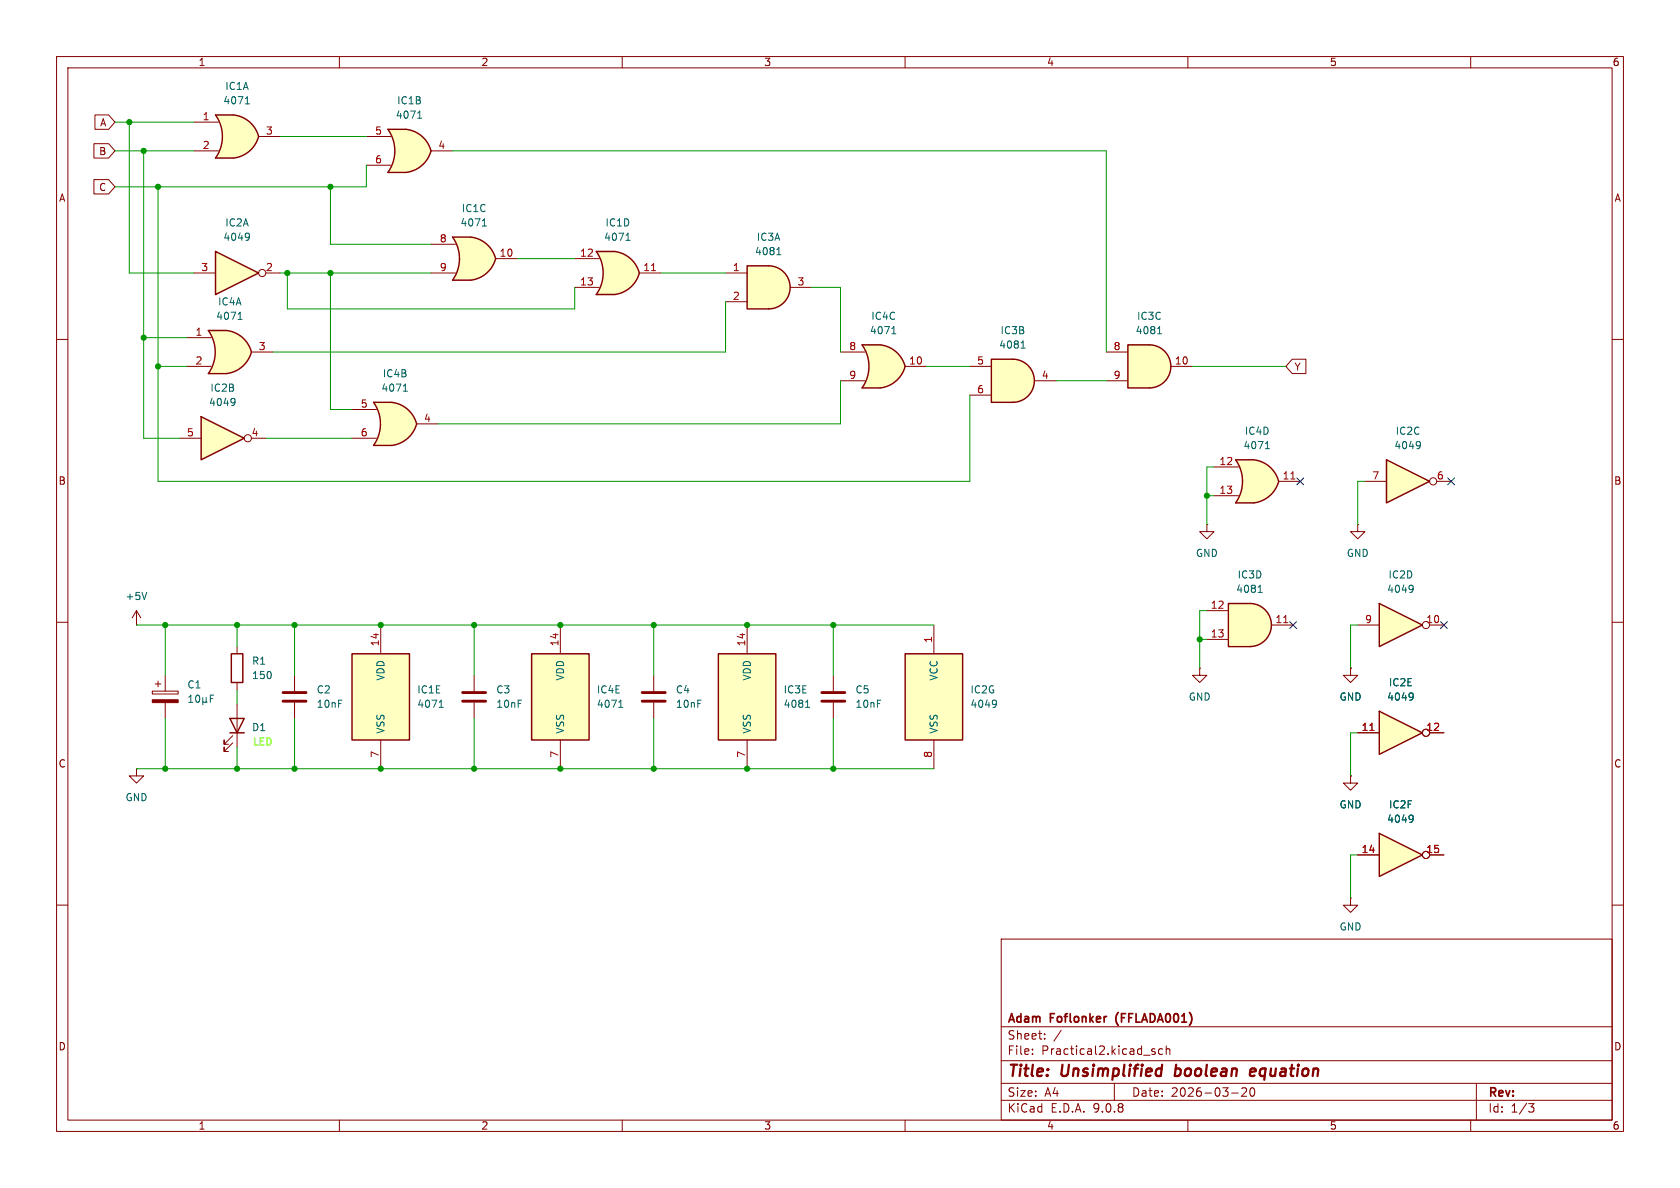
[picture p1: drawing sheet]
<svg xmlns="http://www.w3.org/2000/svg" width="297mm" height="210mm" viewBox="0 0 297 210" stroke-linecap="round" stroke-linejoin="round" font-family="sans-serif">
<g fill="none" stroke="#840000" stroke-width=".18">
<path d="M10 10h277v190h-277zM12 12h273v186h-273zM60 10v2M110 10v2M160 10v2M210 10v2M260 10v2M10 60h2M285 60h2M10 110h2M285 110h2M10 160h2"/>
<path d="M177 166h108v32h-108zM285 160h2M60 198v2M110 198v2M160 198v2M177 194.5h108M177 191.5h108M177 187.5h108M177 181.5h108M182.5 186.3v.1M182.5 185.5v.1M184.7 183.6v.1"/>
<path d="M184.7 182.8v.1M187.6 182.1l-1.3 2M197 191.5v3M203.7 185.8l.5 .2v.2l-.2 .2-.4-.1M203.7 185.5h.5M205.5 185.5l-.4-.1-.3 .3v.4l.2 .2h.5M206.2 185.5l.2-.1 .3 .1 .1 .9M206.2 184.9v1.5M210 198v2M217.7 193.2h1.2M219.5 192.4l.6-.1 .2 .1 .1 .3-.9 1.1h.9M221.1 192.4l.2-.1a.81 .81 0 0 1 .6 .6 .81 .81 0 0 1-.3 .8l-.1 .1a.81 .81 0 0 1-.4-1.4z"/>
<path d="M260 198v2M261 191.5v6.5M270.2 195.1h1l-.5 .6 .4 .1 .1 .5-.3 .3h-.4"/>
</g>
<path d="M207.7 190.1l.2 .1M207.9 188.2l-.2 2M221.9 189l-.1-.1-.6 .1-.2 .9 .2 .3 .6-.1M222 189.4l-1 .1" fill="none" stroke="#840000" stroke-width=".4"/>
<path d="M152.4 61h3.2M152.4 68.6h3.2" fill="none" stroke="#ffffc2" stroke-width=".18"/>
<g fill="#ffffc2" stroke="#ffffc2" stroke-width=".18">
<path d="M155 63.4l5 1.4a5.2 5.2 0 0 1-4.4 3.8z"/>
<path d="M155.6 61a5.1 5.1 0 0 1 4.4 3.8l-5 1.3z"/>
</g>
<path d="M152.4 61h3.2v7.6h-3.2a6.7 6.7 0 0 0 0-7.6z" fill="#ffffc2"/>
<path d="M155.6 61h-3.2a6.6 6.6 0 0 1 0 7.6h3.2M155.6 61a5.1 5.1 0 0 1 4.4 3.8M160 64.8a5.2 5.2 0 0 1-4.4 3.8" fill="none" stroke="#840000" stroke-width=".25"/>
<path d="M148.6 62.2h4.3M148.6 67.3h4.3M160 64.8h3.8M212.1 118.1v1.3h1.3l-1.3 1.3-1.3-1.3h1.3M212.1 118.1h.1" fill="none" stroke="#840000" stroke-width=".18"/>
<path d="M157.7 59h.7M157.8 58l.2-.3v1.3" fill="none" stroke="#006464" stroke-width=".18"/>
<path d="M38.1 44.5l7.6 3.8-7.6 3.8z" fill="#ffffc2"/>
<path d="M38.1 44.5l7.6 3.8-7.6 3.8z" fill="none" stroke="#840000" stroke-width=".25"/>
<g fill="none" stroke="#840000" stroke-width=".18">
<path d="M34.3 48.3h3.8M47 48.3h2.5M147.3 119.4v2.8M24.1 135.9v1.3h1.3l-1.3 1.2-1.2-1.2h1.2M24.1 135.9h.1M147.3 124.2v2.8"/>
<circle cx="46.4" cy="48.3" r=".63"/>
</g>
<path d="M43.8 41.2l.2 .1a1.03 1.03 0 0 1-.2 1.1M44.1 41.8l-.3 .2" fill="none" stroke="#006464" stroke-width=".18"/>
<path d="M145.3 122.4h4.1M145.3 124h4.1" fill="none" stroke="#840000" stroke-width=".51"/>
<path d="M160 115.6h10.2v15.2h-10.2z" fill="#ffffc2"/>
<path d="M160 115.6h10.2v15.2h-10.2z" fill="none" stroke="#840000" stroke-width=".25"/>
<path d="M165.1 110.5v5.1M238.8 118.1v1.3h1.2l-1.2 1.3-1.3-1.3h1.3M238.8 118.1h.1M165.1 130.8v5.1" fill="none" stroke="#840000" stroke-width=".18"/>
<path d="M175.9 123.8l.2 .1a1.03 1.03 0 0 1-.2 1.1M176.2 124.3l-.3 .3" fill="none" stroke="#006464" stroke-width=".18"/>
<path d="M179.1 63.5a3.8 3.8 0 0 1 3.8 3.8 3.8 3.8 0 0 1-3.8 3.8z" fill="#ffffc2" stroke="#ffffc2" stroke-width=".18"/>
<path d="M175.3 63.5h3.8v7.6h-3.8z" fill="#ffffc2"/>
<path d="M175.3 63.5h3.8a3.8 3.8 0 0 1 3.8 3.8 3.8 3.8 0 0 1-3.8 3.8h-3.8z" fill="none" stroke="#840000" stroke-width=".25"/>
<path d="M171.4 64.8h3.9M171.4 69.9h3.9M182.9 67.3h3.8M115.6 119.4v2.8M115.6 124.2v2.8" fill="none" stroke="#840000" stroke-width=".18"/>
<path d="M180.5 61.5h.7M180.6 60.6l.3-.3v1.2" fill="none" stroke="#006464" stroke-width=".18"/>
<path d="M113.5 122.4h4.1M113.5 124h4.1" fill="none" stroke="#840000" stroke-width=".51"/>
<path d="M127 115.6h10.2v15.2h-10.2z" fill="#ffffc2"/>
<path d="M127 115.6h10.2v15.2h-10.2z" fill="none" stroke="#840000" stroke-width=".25"/>
<path d="M132.1 110.5v5.1M132.1 130.8v5.1" fill="none" stroke="#840000" stroke-width=".18"/>
<path d="M142.4 125h.7M142.5 124.1l.3-.3v1.2" fill="none" stroke="#006464" stroke-width=".18"/>
<path d="M243.8 125.7l7.7 3.8-7.7 3.9z" fill="#ffffc2"/>
<path d="M243.8 125.7l7.7 3.8-7.7 3.9z" fill="none" stroke="#840000" stroke-width=".25"/>
<g fill="none" stroke="#840000" stroke-width=".18">
<path d="M238.8 137.2v1.2h1.2l-1.2 1.3-1.3-1.3h1.3M238.8 137.2h.1M240 129.5h3.8M252.7 129.5h2.6"/>
<circle cx="252.1" cy="129.5" r=".63"/>
</g>
<path d="M242.2 129.1h.7" fill="none" stroke="#a90000" stroke-width=".18"/>
<path d="M249.6 122.5l.2 .1a1.03 1.03 0 0 1-.2 1.1M249.8 123l-.2 .3" fill="none" stroke="#006464" stroke-width=".18"/>
<path d="M243.8 147.3l7.7 3.8-7.7 3.8z" fill="#ffffc2"/>
<path d="M243.8 147.3l7.7 3.8-7.7 3.8z" fill="none" stroke="#840000" stroke-width=".25"/>
<g fill="none" stroke="#840000" stroke-width=".18">
<path d="M240 151.1h3.8M252.7 151.1h2.6"/>
<circle cx="252.1" cy="151.1" r=".63"/>
</g>
<path d="M249.6 144.1l.2 .1a1.03 1.03 0 0 1-.2 1.1M249.8 144.6l-.2 .3" fill="none" stroke="#006464" stroke-width=".18"/>
<path d="M135.9 47a3.8 3.8 0 0 1 3.8 3.8 3.8 3.8 0 0 1-3.8 3.8z" fill="#ffffc2" stroke="#ffffc2" stroke-width=".18"/>
<path d="M132.1 47h3.8v7.6h-3.8z" fill="#ffffc2"/>
<path d="M132.1 47h3.8a3.8 3.8 0 0 1 3.8 3.8 3.8 3.8 0 0 1-3.8 3.8h-3.8z" fill="none" stroke="#840000" stroke-width=".25"/>
<path d="M128.3 48.3h3.8M128.3 53.3h3.8M139.7 50.8h3.8" fill="none" stroke="#840000" stroke-width=".18"/>
<path d="M137.3 45h.8M137.5 44.1l.2-.3v1.2" fill="none" stroke="#006464" stroke-width=".18"/>
<path d="M105.4 44.5h3.2M105.4 52.1h3.2" fill="none" stroke="#ffffc2" stroke-width=".18"/>
<g fill="#ffffc2" stroke="#ffffc2" stroke-width=".18">
<path d="M108 46.9l5 1.4a5.2 5.2 0 0 1-4.4 3.8z"/>
<path d="M108.6 44.5a5.1 5.1 0 0 1 4.4 3.8l-4.9 1.3z"/>
</g>
<path d="M105.4 44.5h3.2v7.6h-3.2a6.7 6.7 0 0 0 0-7.6z" fill="#ffffc2"/>
<path d="M105.4 44.5h3.2a5.1 5.1 0 0 1 4.4 3.8 5.2 5.2 0 0 1-4.4 3.8h-3.2a6.6 6.6 0 0 0 0-7.6z" fill="none" stroke="#840000" stroke-width=".25"/>
<path d="M101.6 45.7h4.3M101.6 50.8h4.3M113 48.3h3.8" fill="none" stroke="#840000" stroke-width=".18"/>
<path d="M115.2 47.8h.7" fill="none" stroke="#a90000" stroke-width=".18"/>
<path d="M110.7 42.5h.7M110.8 41.5l.2-.3v1.3" fill="none" stroke="#006464" stroke-width=".18"/>
<path d="M36.8 58.4h3.2M36.8 66h3.2" fill="none" stroke="#ffffc2" stroke-width=".18"/>
<g fill="#ffffc2" stroke="#ffffc2" stroke-width=".18">
<path d="M39.4 60.9l5 1.3a5.2 5.2 0 0 1-4.4 3.8z"/>
<path d="M40 58.4a5.1 5.1 0 0 1 4.5 3.8l-5 1.3z"/>
</g>
<path d="M36.8 58.4h3.2v7.6h-3.2a6.7 6.7 0 0 0 0-7.6z" fill="#ffffc2"/>
<path d="M40 58.4h-3.2a6.6 6.6 0 0 1 0 7.6h3.2M40 58.4a5.1 5.1 0 0 1 4.4 3.8 5.2 5.2 0 0 1-4.4 3.8" fill="none" stroke="#840000" stroke-width=".25"/>
<path d="M33 59.7h4.3M33 64.8h4.3M44.4 62.2h3.9M238.8 158.8v1.2h1.2l-1.2 1.3-1.3-1.3h1.3M238.8 158.8h.1" fill="none" stroke="#840000" stroke-width=".18"/>
<path d="M42.1 56.5h.7M42.2 55.5l.3-.3v1.3" fill="none" stroke="#006464" stroke-width=".18"/>
<path d="M35.6 73.7l7.6 3.8-7.6 3.8z" fill="#ffffc2"/>
<path d="M35.6 73.7l7.6 3.8-7.6 3.8z" fill="none" stroke="#840000" stroke-width=".25"/>
<g fill="none" stroke="#840000" stroke-width=".18">
<path d="M31.7 77.5h3.9M44.4 77.5h2.6"/>
<circle cx="43.8" cy="77.5" r=".63"/>
</g>
<path d="M41.3 70.4l.2 .2a1.03 1.03 0 0 1-.2 1M41.5 71l-.2 .2" fill="none" stroke="#006464" stroke-width=".18"/>
<path d="M38.1 20.3h3.2M38.1 27.9h3.2" fill="none" stroke="#ffffc2" stroke-width=".18"/>
<g fill="#ffffc2" stroke="#ffffc2" stroke-width=".18">
<path d="M40.7 22.8l5 1.3a5.2 5.2 0 0 1-4.4 3.8z"/>
<path d="M41.3 20.3a5.1 5.1 0 0 1 4.4 3.8l-5 1.3z"/>
</g>
<path d="M38.1 20.3h3.2v7.6h-3.2a6.7 6.7 0 0 0 0-7.6z" fill="#ffffc2"/>
<path d="M38.1 20.3h3.2a5.1 5.1 0 0 1 4.4 3.8 5.2 5.2 0 0 1-4.4 3.8h-3.2a6.6 6.6 0 0 0 0-7.6z" fill="none" stroke="#840000" stroke-width=".25"/>
<path d="M34.3 21.6h4.3M34.3 26.7h4.3M45.7 24.1h3.8" fill="none" stroke="#840000" stroke-width=".18"/>
<path d="M43.4 18.4h.7M43.5 17.4l.2-.3v1.3" fill="none" stroke="#006464" stroke-width=".18"/>
<path d="M66 71.1h3.2M66 78.7h3.2" fill="none" stroke="#ffffc2" stroke-width=".18"/>
<g fill="#ffffc2" stroke="#ffffc2" stroke-width=".18">
<path d="M68.6 73.6l5.1 1.3a5.2 5.2 0 0 1-4.5 3.8z"/>
<path d="M69.2 71.1a5.1 5.1 0 0 1 4.5 3.8l-5 1.3z"/>
</g>
<path d="M66 71.1h3.2v7.6h-3.2a6.7 6.7 0 0 0 0-7.6z" fill="#ffffc2"/>
<path d="M69.2 71.1h-3.2a6.6 6.6 0 0 1 0 7.6h3.2M69.2 71.1a5.2 5.2 0 0 1 4.5 3.8 5.2 5.2 0 0 1-4.5 3.8" fill="none" stroke="#840000" stroke-width=".25"/>
<path d="M62.2 72.4h4.3M62.2 77.5h4.3M73.7 74.9h3.8" fill="none" stroke="#840000" stroke-width=".18"/>
<path d="M71.3 69.2h.7M71.4 68.2l.3-.3v1.3" fill="none" stroke="#006464" stroke-width=".18"/>
<path d="M68.6 22.9h3.2M68.6 30.5h3.2" fill="none" stroke="#ffffc2" stroke-width=".18"/>
<g fill="#ffffc2" stroke="#ffffc2" stroke-width=".18">
<path d="M71.2 25.3l5 1.4a5.2 5.2 0 0 1-4.4 3.8z"/>
<path d="M71.8 22.9a5.1 5.1 0 0 1 4.4 3.8l-5 1.3z"/>
</g>
<path d="M68.6 22.9h3.2v7.6h-3.2a6.7 6.7 0 0 0 0-7.6z" fill="#ffffc2"/>
<path d="M68.6 22.9h3.2a5.1 5.1 0 0 1 4.4 3.8 5.2 5.2 0 0 1-4.4 3.8h-3.2a6.6 6.6 0 0 0 0-7.6z" fill="none" stroke="#840000" stroke-width=".25"/>
<path d="M64.8 24.1h4.3M64.8 29.2h4.3M76.2 26.7h3.8" fill="none" stroke="#840000" stroke-width=".18"/>
<path d="M74 19.9l.2-.3v1.3M73.8 20.9h.8" fill="none" stroke="#006464" stroke-width=".18"/>
<path d="M80 41.9h3.2M80 49.5h3.2" fill="none" stroke="#ffffc2" stroke-width=".18"/>
<g fill="#ffffc2" stroke="#ffffc2" stroke-width=".18">
<path d="M82.6 44.4l5 1.3a5.2 5.2 0 0 1-4.4 3.8z"/>
<path d="M83.2 41.9a5.1 5.1 0 0 1 4.4 3.8l-4.9 1.3z"/>
</g>
<path d="M80 41.9h3.2v7.6h-3.2a6.7 6.7 0 0 0 0-7.6z" fill="#ffffc2"/>
<path d="M83.2 41.9h-3.2a6.6 6.6 0 0 1 0 7.6h3.2M83.2 41.9a5.2 5.2 0 0 1 4.4 3.8 5.2 5.2 0 0 1-4.4 3.8" fill="none" stroke="#840000" stroke-width=".25"/>
<path d="M76.2 43.2h4.3M76.2 48.3h4.3M87.6 45.7h3.8M83.8 119.4v2.8M83.8 124.2v2.8" fill="none" stroke="#840000" stroke-width=".18"/>
<path d="M85.3 39.9h.7M85.4 39l.2-.3v1.2" fill="none" stroke="#006464" stroke-width=".18"/>
<path d="M81.8 122.4h4.1M81.8 124h4.1" fill="none" stroke="#840000" stroke-width=".51"/>
<path d="M94 115.6h10.1v15.2h-10.1z" fill="#ffffc2"/>
<path d="M94 115.6h10.1v15.2h-10.1z" fill="none" stroke="#840000" stroke-width=".25"/>
<path d="M99.1 110.5v5.1M99.1 130.8v5.1" fill="none" stroke="#840000" stroke-width=".18"/>
<path d="M109.4 125h.7M109.5 124.1l.3-.3v1.2" fill="none" stroke="#006464" stroke-width=".18"/>
<path d="M203.2 61a3.8 3.8 0 0 1 3.8 3.8 3.8 3.8 0 0 1-3.8 3.8z" fill="#ffffc2" stroke="#ffffc2" stroke-width=".18"/>
<path d="M199.4 61h3.8v7.6h-3.8z" fill="#ffffc2"/>
<path d="M199.4 61h3.8a3.8 3.8 0 0 1 3.8 3.8 3.8 3.8 0 0 1-3.8 3.8h-3.8z" fill="none" stroke="#840000" stroke-width=".25"/>
<path d="M195.6 62.2h3.8M195.6 67.3h3.8M207 64.8h3.8" fill="none" stroke="#840000" stroke-width=".18"/>
<path d="M204.6 59h.8M204.8 58l.2-.3v1.3" fill="none" stroke="#006464" stroke-width=".18"/>
<path d="M62.2 115.6h10.2v15.2h-10.2z" fill="#ffffc2"/>
<path d="M40.9 115.6h2v5.1h-2zM62.2 115.6h10.2v15.2h-10.2zM40.6 127h2.6l-1.3 2.5zM40.6 129.5h2.6" fill="none" stroke="#840000" stroke-width=".25"/>
<g fill="none" stroke="#840000" stroke-width=".18">
<path d="M24.1 110.5h.1M24.1 108l-.7 1.2M24.1 108l.8 1.2M24.1 108v2.5M29.2 119.4v2.8M41.9 114.3v1.3M52.1 119.4v2.8M67.3 110.5v5.1M26.9 122.2h4.6v.5h-4.6zM27.4 120.9h1M27.9 120.4v1M29.2 124.2v2.8"/>
<path d="M41.1 131.3l-1.5 1.5v-.7v.7h.8M41.1 130l-1.5 1.6v-.8v.8h.8M41.9 120.7v1.2M41.9 124.5v7.6M52.1 124.2v2.8M67.3 130.8v5.1"/>
</g>
<path d="M25.9 104.7l-.4 1.3M33.4 124.2h.7M33.4 123.2l.3-.3v1.3M34.7 123l.2-.1a.68 .68 0 0 1 .4 .6 .68 .68 0 0 1-.4 .7l-.2-.2-.1-.3zM35.9 124l.1 .2h.3l.2-.2M35.9 123.3v1.3M36.5 124l.1 .2M36.5 123.3v.7M37.2 123.5h.4M37.8 122.9h-.6v1.3M77.6 125h.8M77.8 124.1l.2-.3v1.2" fill="none" stroke="#006464" stroke-width=".18"/>
<path d="M50 122.4h4.1M50 124h4.1" fill="none" stroke="#840000" stroke-width=".51"/>
<path d="M26.9 123.7h4.6v.5h-4.6z" fill="#840000" stroke="#840000" stroke-width=".18"/>
<path d="M221 106.7a3.8 3.8 0 0 1 3.8 3.8 3.8 3.8 0 0 1-3.8 3.8z" fill="#ffffc2" stroke="#ffffc2" stroke-width=".18"/>
<path d="M217.2 106.7h3.8v7.6h-3.8z" fill="#ffffc2"/>
<path d="M217.2 106.7h3.8a3.8 3.8 0 0 1 3.8 3.8 3.8 3.8 0 0 1-3.8 3.8h-3.8z" fill="none" stroke="#840000" stroke-width=".25"/>
<path d="M213.4 92.7v1.3h1.2l-1.2 1.3-1.3-1.3h1.3M213.4 92.7h.1M213.4 108h3.8M213.4 113h3.8M224.8 110.5h3.8" fill="none" stroke="#840000" stroke-width=".18"/>
<path d="M226.9 110.1h.8" fill="none" stroke="#a90000" stroke-width=".18"/>
<path d="M222.4 104.7h.7M222.5 103.8l.3-.4v1.3" fill="none" stroke="#006464" stroke-width=".18"/>
<path d="M218.4 81.3h3.2M218.4 88.9h3.2" fill="none" stroke="#ffffc2" stroke-width=".18"/>
<g fill="#ffffc2" stroke="#ffffc2" stroke-width=".18">
<path d="M221 83.7l5.1 1.4a5.2 5.2 0 0 1-4.5 3.8z"/>
<path d="M221.6 81.3a5.1 5.1 0 0 1 4.5 3.8l-5 1.3z"/>
</g>
<path d="M218.4 81.3h3.2v7.6h-3.2a6.7 6.7 0 0 0 0-7.6z" fill="#ffffc2"/>
<path d="M221.6 81.3h-3.2a6.6 6.6 0 0 1 0 7.6h3.2M221.6 81.3a5.2 5.2 0 0 1 4.5 3.8 5.2 5.2 0 0 1-4.5 3.8" fill="none" stroke="#840000" stroke-width=".25"/>
<path d="M214.6 82.6h4.3M214.6 87.6h4.3M226.1 85.1h3.8" fill="none" stroke="#840000" stroke-width=".18"/>
<path d="M228.2 84.7h.7" fill="none" stroke="#a90000" stroke-width=".18"/>
<path d="M223.7 79.3h.7M223.8 78.4l.3-.4v1.3" fill="none" stroke="#006464" stroke-width=".18"/>
<path d="M245.1 81.3l7.6 3.8-7.6 3.8z" fill="#ffffc2"/>
<path d="M245.1 81.3l7.6 3.8-7.6 3.8z" fill="none" stroke="#840000" stroke-width=".25"/>
<g fill="none" stroke="#840000" stroke-width=".18">
<path d="M240 92.7v1.3h1.3l-1.3 1.3-1.2-1.3h1.2M240 92.7h.1M241.3 85.1h3.8M254 85.1h2.5"/>
<circle cx="253.4" cy="85.1" r=".63"/>
</g>
<path d="M250.9 78l.1 .2a1.03 1.03 0 0 1-.1 1.1M251.1 78.6l-.2 .2" fill="none" stroke="#006464" stroke-width=".18"/>
<path d="M243.8 106.7l7.7 3.8-7.7 3.8z" fill="#ffffc2"/>
<path d="M243.8 106.7l7.7 3.8-7.7 3.8z" fill="none" stroke="#840000" stroke-width=".25"/>
<g fill="none" stroke="#840000" stroke-width=".18">
<path d="M16.6 25.4h2.6l1.1 1.3-1.1 1.2h-2.6zM16.6 31.7h2.6l1.1 1.3-1.1 1.3h-2.6zM16.8 20.3h2.4l1.1 1.3-1.1 1.3h-2.4zM228.4 63.5h2.5v2.5h-2.5l-1.1-1.2zM238.8 118.1h.1M240 110.5h3.8M252.7 110.5h2.6M238.8 137.2h.1M240 129.5h3.8M252.7 129.5h2.6M240 151.1h3.8M252.7 151.1h2.6"/>
<circle cx="252.1" cy="110.5" r=".63"/>
<circle cx="252.1" cy="129.5" r=".63"/>
<circle cx="252.1" cy="151.1" r=".63"/>
</g>
<path d="M249.6 103.4l.2 .2a1.03 1.03 0 0 1-.2 1.1M249.8 104l-.2 .2M249.6 122.5l.2 .1a1.03 1.03 0 0 1-.2 1.1M249.8 123l-.2 .3M249.6 144.1l.2 .1a1.03 1.03 0 0 1-.2 1.1M249.8 144.6l-.2 .3" fill="none" stroke="#006464" stroke-width=".18"/>
<g fill="none" stroke="#009600" stroke-width=".18">
<path d="M20.3 26.7h14M20.3 21.6h14M22.9 21.6v26.7h11.4M25.4 26.7v50.8h6.3M27.9 33v52.1h143.5v-15.2M49.5 24.1h15.3M58.4 33v10.2h17.8M64.8 29.2v3.8h-44.5M80 26.7h115.6v35.5M25.4 59.7h7.6M49.5 48.3h26.7M50.8 48.3v6.3h50.8v-3.8"/>
<path d="M58.4 48.3v24.1h3.8M91.4 45.7h10.2M116.8 48.3h11.5M128.3 53.3v8.9h-80M143.5 50.8h5.1v11.4M27.9 64.8h5.1M47 77.5h15.2M148.6 67.3v7.6h-71.1M163.8 64.8h7.6M186.7 67.3h8.9M210.8 64.8h16.5M213.4 87.6h1.2"/>
<path d="M214.6 82.6h-1.2v10.1M241.3 85.1h-1.3v7.6M24.1 110.5h141M29.2 110.5v8.9M41.9 110.5v3.8M52.1 110.5v8.9M83.8 110.5v8.9M115.6 110.5v8.9M147.3 110.5v8.9M212.1 113h1.3M213.4 108h-1.3v10.1M240 110.5h-1.2v7.6"/>
<path d="M24.1 135.9h141M29.2 127v8.9M41.9 121.9v2.6M41.9 132.1v3.8M52.1 127v8.9M83.8 127v8.9M115.6 127v8.9M147.3 127v8.9M240 129.5h-1.2v7.7M240 151.1h-1.2v7.7"/>
</g>
<path d="M229.3 84.5l1.2 1.2M230.5 84.5l-1.2 1.2M255.9 84.5l1.2 1.2M257.1 84.5l-1.2 1.2M228 109.9l1.2 1.2M229.2 109.9l-1.2 1.2M254.7 109.9l1.2 1.2M255.9 109.9l-1.2 1.2" fill="none" stroke="#000084" stroke-width=".18"/>
<path d="M242.2 129.1h.7" fill="none" stroke="#a90000" stroke-width=".18"/>
<g fill="#009600" stroke="#009600" stroke-width=".18">
<circle cx="52.1" cy="110.5" r=".46"/>
<circle cx="41.9" cy="110.5" r=".46"/>
<circle cx="115.6" cy="135.9" r=".46"/>
<circle cx="132.1" cy="135.9" r=".46"/>
<circle cx="52.1" cy="135.9" r=".46"/>
<circle cx="147.3" cy="135.9" r=".46"/>
<circle cx="115.6" cy="110.5" r=".46"/>
<circle cx="29.2" cy="110.5" r=".46"/>
<circle cx="132.1" cy="110.5" r=".46"/>
<circle cx="147.3" cy="110.5" r=".46"/>
<circle cx="50.8" cy="48.3" r=".46"/>
<circle cx="58.4" cy="33" r=".46"/>
<circle cx="27.9" cy="64.8" r=".46"/>
<circle cx="25.4" cy="59.7" r=".46"/>
<circle cx="25.4" cy="26.7" r=".46"/>
<circle cx="27.9" cy="33" r=".46"/>
<circle cx="22.9" cy="21.6" r=".46"/>
<circle cx="58.4" cy="48.3" r=".46"/>
<circle cx="99.1" cy="110.5" r=".46"/>
<circle cx="99.1" cy="135.9" r=".46"/>
<circle cx="67.3" cy="135.9" r=".46"/>
<circle cx="83.8" cy="110.5" r=".46"/>
<circle cx="83.8" cy="135.9" r=".46"/>
<circle cx="67.3" cy="110.5" r=".46"/>
<circle cx="41.9" cy="135.9" r=".46"/>
<circle cx="29.2" cy="135.9" r=".46"/>
<circle cx="212.1" cy="113" r=".46"/>
<circle cx="213.4" cy="87.6" r=".46"/>
</g>
<g font-size="2.8" fill="#840000">
<text x="178" y="190.9">Title:</text>
<text x="187.7" y="190.9">Unsimplified</text>
<text x="208.6" y="190.9">boolean</text>
<text x="222.7" y="190.9">equation</text>
</g>
<g font-size="2.1" fill="#840000">
<text x="178" y="184">Sheet:</text>
<text x="178" y="181.2">Adam</text>
<text x="185.7" y="181.2">Foflonker</text>
<text x="197.9" y="181.2">(FFLADA001)</text>
<text x="178" y="186.7">File:</text>
<text x="184.1" y="186.7">Practical2.kicad_sch</text>
<text x="178" y="196.9">KiCad</text>
<text x="178" y="194.1">Size:</text>
<text x="184.7" y="194.1">A4</text>
<text x="185.7" y="196.9">E.D.A.</text>
<text x="193.3" y="196.9">9.0.8</text>
<text x="200" y="194.1">Date:</text>
<text x="207" y="194.1">2026-03-20</text>
<text x="263" y="194.3">Rev:</text>
<text x="263" y="196.9">Id:</text>
<text x="267.1" y="196.9">1/3</text>
</g>
<g font-size="1.8" fill="#840000">
<text x="35" y="11.9">1</text>
<text x="85" y="11.9">2</text>
<text x="135" y="11.9">3</text>
<text x="185" y="11.9">4</text>
<text x="235" y="11.9">5</text>
<text x="285" y="11.9">6</text>
<text x="17.6" y="22.5">A</text>
<text x="17.4" y="27.6">B</text>
<text x="10.3" y="35.9">A</text>
<text x="17.4" y="34">C</text>
<text x="285.3" y="35.9">A</text>
<text x="228.8" y="65.7">Y</text>
<text x="10.3" y="85.9">B</text>
<text x="285.3" y="85.9">B</text>
<text x="10.3" y="135.9">C</text>
<text x="285.3" y="135.9">C</text>
<text x="10.3" y="185.9">D</text>
<text x="285.3" y="185.9">D</text>
<text x="35" y="199.9">1</text>
<text x="85" y="199.9">2</text>
<text x="135" y="199.9">3</text>
<text x="185" y="199.9">4</text>
<text x="235" y="199.9">5</text>
<text x="285" y="199.9">6</text>
</g>
<g font-size="1.8" fill="#006464">
<text x="39.7" y="16.1">IC1A</text>
<text x="39.4" y="18.6">4071</text>
<text x="69.9" y="21.2">4071</text>
<text x="70.1" y="18.6">IC1B</text>
<text x="39.7" y="40.2">IC2A</text>
<text x="81.3" y="40.2">4071</text>
<text x="81.5" y="37.7">IC1C</text>
<text x="106.9" y="40.2">IC1D</text>
<text x="39.4" y="42.8">4049</text>
<text x="106.7" y="42.8">4071</text>
<text x="133.4" y="45.3">4081</text>
<text x="133.7" y="42.8">IC3A</text>
<text x="38.1" y="56.7">4071</text>
<text x="38.5" y="54.2">IC4A</text>
<text x="153.7" y="59.3">4071</text>
<text x="153.9" y="56.7">IC4C</text>
<text x="176.8" y="59.3">IC3B</text>
<text x="200.7" y="59.3">4081</text>
<text x="200.9" y="56.7">IC3C</text>
<text x="176.5" y="61.8">4081</text>
<text x="36.8" y="72">4049</text>
<text x="37.1" y="69.4">IC2B</text>
<text x="67.3" y="69.4">4071</text>
<text x="67.6" y="66.9">IC4B</text>
<text x="220" y="77.1">IC4D</text>
<text x="246.6" y="77.1">IC2C</text>
<text x="219.7" y="79.6">4071</text>
<text x="246.4" y="79.6">4049</text>
<text x="211.3" y="98.7">GND</text>
<text x="238" y="98.7">GND</text>
<text x="22.1" y="106.3">+5V</text>
<text x="218.5" y="105">4081</text>
<text x="218.7" y="102.5">IC3D</text>
<text x="245.1" y="105">4049</text>
<text x="245.4" y="102.5">IC2D</text>
<text x="44.5" y="117.7">R1</text>
<text x="33" y="121.9">C1</text>
<text x="44.5" y="120.2">150</text>
<text x="55.9" y="122.8">C2</text>
<text x="55.9" y="125.3">10nF</text>
<text x="68.2" y="120.4" transform="rotate(-90 68.2 120.4)">VDD</text>
<text x="73.7" y="122.8">IC1E</text>
<text x="73.7" y="125.3">4071</text>
<text x="87.6" y="122.8">C3</text>
<text x="87.6" y="125.3">10nF</text>
<text x="99.9" y="120.4" transform="rotate(-90 99.9 120.4)">VDD</text>
<text x="105.4" y="122.8">IC4E</text>
<text x="105.4" y="125.3">4071</text>
<text x="119.4" y="122.8">C4</text>
<text x="119.4" y="125.3">10nF</text>
<text x="132.9" y="120.4" transform="rotate(-90 132.9 120.4)">VDD</text>
<text x="138.4" y="122.8">IC3E</text>
<text x="138.4" y="125.3">4081</text>
<text x="151.1" y="122.8">C5</text>
<text x="151.1" y="125.3">10nF</text>
<text x="166" y="120.4" transform="rotate(-90 166 120.4)">VCC</text>
<text x="171.5" y="122.8">IC2G</text>
<text x="171.5" y="125.3">4049</text>
<text x="210.1" y="124.1">GND</text>
<text x="236.7" y="124.1">GND</text>
<text x="245.1" y="124.1">4049</text>
<text x="245.4" y="121.5">IC2E</text>
<text x="44.5" y="129.5">D1</text>
<text x="68.2" y="129.8" transform="rotate(-90 68.2 129.8)">VSS</text>
<text x="99.9" y="129.8" transform="rotate(-90 99.9 129.8)">VSS</text>
<text x="132.9" y="129.8" transform="rotate(-90 132.9 129.8)">VSS</text>
<text x="166" y="129.8" transform="rotate(-90 166 129.8)">VSS</text>
<text x="22.1" y="141.8">GND</text>
<text x="236.7" y="143.1">GND</text>
<text x="245.5" y="143.1">IC2F</text>
<text x="245.1" y="145.6">4049</text>
<text x="236.7" y="164.7">GND</text>
</g>
<g font-size="1.8" fill="#a90000">
<text x="35.7" y="21.3">1</text>
<text x="46.9" y="23.9">3</text>
<text x="66.2" y="23.9">5</text>
<text x="35.7" y="26.4">2</text>
<text x="66.2" y="29">6</text>
<text x="77.4" y="26.4">4</text>
<text x="77.7" y="42.9">8</text>
<text x="88.2" y="45.5">10</text>
<text x="102.4" y="45.5">12</text>
<text x="35.5" y="48">3</text>
<text x="46.9" y="48">2</text>
<text x="77.7" y="48">9</text>
<text x="102.4" y="50.5">13</text>
<text x="113.6" y="48">11</text>
<text x="129.5" y="48">1</text>
<text x="129.5" y="53.1">2</text>
<text x="140.9" y="50.5">3</text>
<text x="34.5" y="59.4">1</text>
<text x="34.5" y="64.5">2</text>
<text x="45.6" y="62">3</text>
<text x="150" y="62">8</text>
<text x="160.6" y="64.5">10</text>
<text x="172.6" y="64.5">5</text>
<text x="196.8" y="62">8</text>
<text x="207.6" y="64.5">10</text>
<text x="150" y="67.1">9</text>
<text x="172.6" y="69.6">6</text>
<text x="184.1" y="67.1">4</text>
<text x="196.8" y="67.1">9</text>
<text x="32.9" y="77.2">5</text>
<text x="44.4" y="77.2">4</text>
<text x="63.7" y="72.1">5</text>
<text x="63.7" y="77.2">6</text>
<text x="74.9" y="74.7">4</text>
<text x="215.5" y="82.3">12</text>
<text x="215.5" y="87.4">13</text>
<text x="226.7" y="84.8">11</text>
<text x="242.5" y="84.8">7</text>
<text x="253.9" y="84.8">6</text>
<text x="214" y="107.7">12</text>
<text x="164.8" y="113.7" transform="rotate(-90 164.8 113.7)">1</text>
<text x="214" y="112.8">13</text>
<text x="225.4" y="110.2">11</text>
<text x="241.2" y="110.2">9</text>
<text x="252.1" y="110.2">10</text>
<text x="67.1" y="114.3" transform="rotate(-90 67.1 114.3)">14</text>
<text x="98.8" y="114.3" transform="rotate(-90 98.8 114.3)">14</text>
<text x="131.8" y="114.3" transform="rotate(-90 131.8 114.3)">14</text>
<text x="240.6" y="129.3">11</text>
<text x="252.1" y="129.3">12</text>
<text x="67.1" y="134.1" transform="rotate(-90 67.1 134.1)">7</text>
<text x="98.8" y="134.1" transform="rotate(-90 98.8 134.1)">7</text>
<text x="131.8" y="134.1" transform="rotate(-90 131.8 134.1)">7</text>
<text x="164.8" y="134.1" transform="rotate(-90 164.8 134.1)">8</text>
<text x="240.6" y="150.9">14</text>
<text x="252.1" y="150.9">15</text>
</g>
<text font-size="1.8" fill="#74ff00" x="44.4" y="132.1">LED</text>
</svg>
